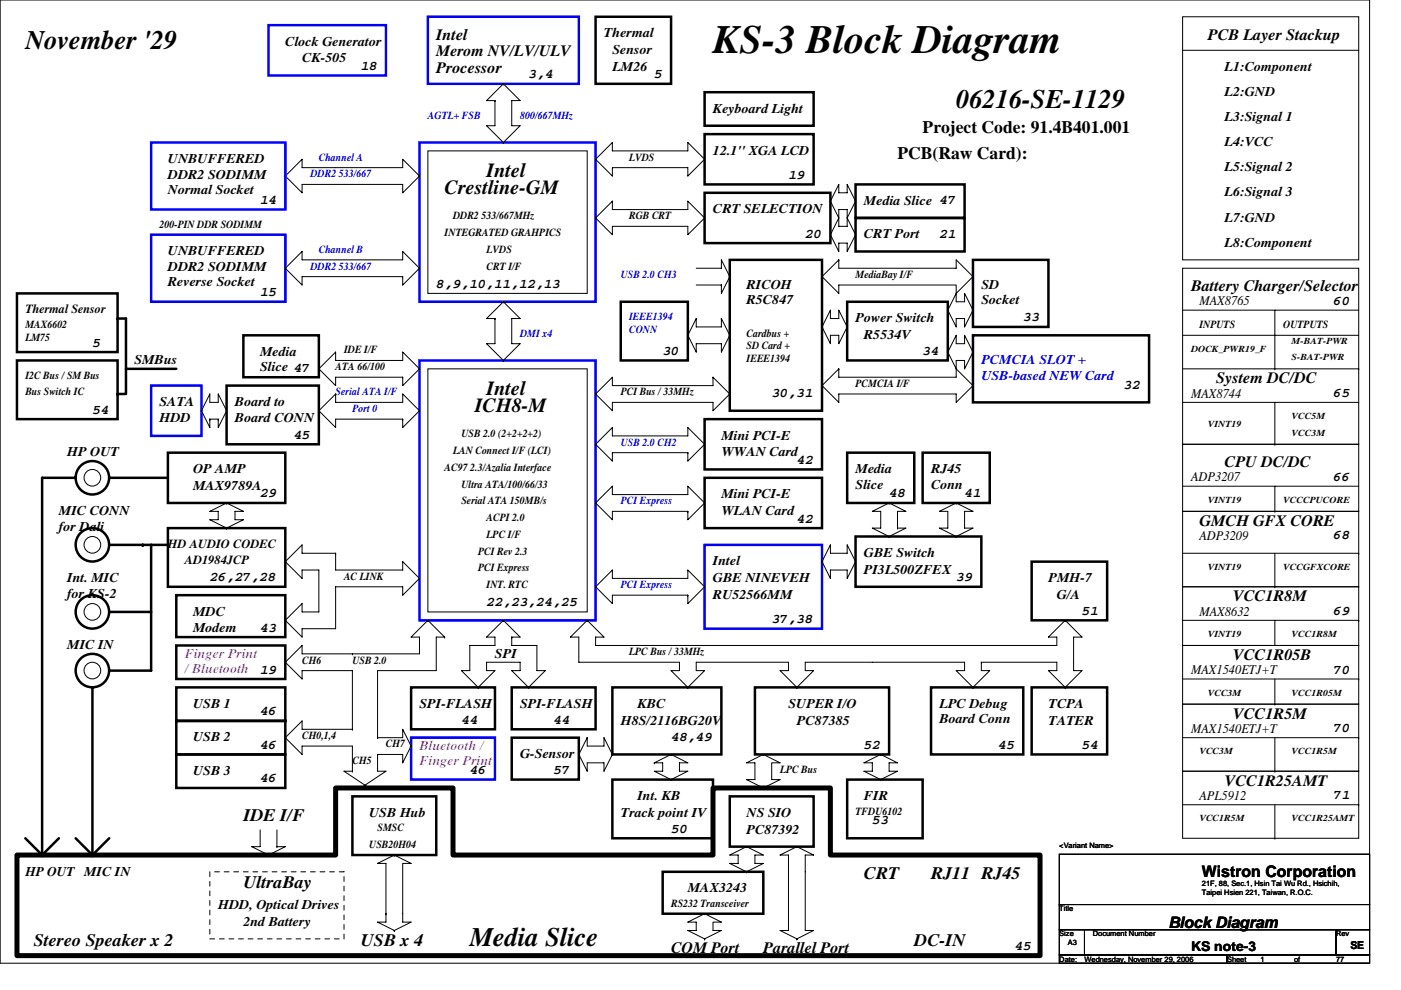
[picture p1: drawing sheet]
<svg xmlns="http://www.w3.org/2000/svg" width="297mm" height="210mm" viewBox="0 0 297 210" stroke-linecap="round" stroke-linejoin="round" font-family="sans-serif">
<g fill="none" stroke="#000" stroke-width=".21">
<path d="M0 0h290.4v204.3h-290.4zM106.7 17.8l3.6 3.5h-1.8v5.4h1.8l-3.6 3.5M106.7 17.8h.1M106.7 17.8l-3.5 3.5h1.7M250.7 10.7h37.4M250.7 3.6h37.4v51.5h-37.4zM60.5 37.3h.1M60.5 37.3l3.5-3.5v1.8h21.4v-1.8l3.5 3.5M60.5 37.3l3.5 3.6v-1.8h21.4v1.8l3.5-3.6M88.9 37.3h.1M90.7 32h33.8v30.2h-33.8zM104.9 21.3v5.4h-1.7l3.5 3.5"/>
<path d="M104.9 21.3h.1M106.7 30.2h.1M126.3 33.8l3.5 3.5v-1.7h16v1.7l3.6-3.5M126.3 33.8h.1M126.3 33.8l3.5-3.6v1.8h16v-1.8l3.6 3.6M149.4 33.8h.1M60.5 56.9l3.5 3.6v-1.8h21.4v1.8l3.5-3.6M60.5 56.9l3.5-3.6v1.8h21.4v-1.8l3.5 3.6M60.5 56.9h.1M88.9 56.9h.1M126.3 46.2h.1M126.3 46.2l3.5 3.6v-1.8h16v1.8l3.6-3.6"/>
<path d="M129.8 42.7h.1M129.8 42.7v1.7h16v-1.7l3.6 3.5M129.8 42.7l-3.5 3.5M147.6 56.9h5.3v-1.8l1.8 3.6M149.4 46.2h.1M154.7 58.7h.1M154.7 58.7l-1.8 3.5v-1.7M174.3 58.7h.1M174.3 58.7l3.5 3.5v-1.7h24.9v1.7M176.1 49.8l1.7 3.5v-1.7h1.8v1.7l1.8-3.5M176.1 49.8h.1M176.1 42.7l1.7-3.6v1.8h1.8v-1.8l1.8 3.6"/>
<path d="M176.1 42.7h.1M176.1 42.7l1.7 3.5M177.8 55.1v1.8h24.9v-1.8l3.6 3.6M177.8 46.2v1.8h1.8v-1.8M177.8 46.2v-1.8h1.8v1.8M177.8 55.1h.1M177.8 46.2l-1.7 3.6M177.8 55.1l-3.5 3.6M179.6 46.2l1.8 3.6M181.4 49.8h.1M181.4 42.7h.1M181.4 42.7l-1.8 3.5"/>
<path d="M206.3 58.7h.1M206.3 58.7l-3.6 3.5M250.7 56.9h37.4v37.3h-37.4zM67.6 78.2l3.6-3.5v1.8h14.2v-1.8l3.5 3.5M67.6 78.2h.1M67.6 78.2l3.6 3.6v-1.8h14.2M88.9 78.2l-3.5 3.6v-1.8M88.9 78.2h.1M90.7 78.2h33.8v51.6h-33.8zM104.9 67.6v5.3h-1.7l3.5 3.6M104.9 67.6h.1M106.7 64l3.6 3.6h-1.8v5.3h1.8l-3.6 3.6"/>
<path d="M106.7 76.5h.1M106.7 64h.1M106.7 64l-3.5 3.6h1.7M145.8 71.1h.1M145.8 71.1l1.8 3.6v-1.8h5.3v1.8l1.8-3.6M147.6 60.5h5.3M152.9 67.6v1.7h-5.3v-1.7l-1.8 3.5M152.9 67.6h.1M152.9 60.5h.1M152.9 67.6l1.8 3.5M154.7 71.1h.1M174.3 69.3h.1"/>
<path d="M174.3 69.3l1.8-3.5v1.8h1.7v-1.8l1.8 3.5M174.3 69.3l1.8 3.6v-1.8h1.7v1.8l1.8-3.6M177.8 78.2v1.8h24.9v-1.8M177.8 78.2h.1M177.8 78.2l-3.5 3.6M179.6 69.3h.1M201 65.8h.1M201 74.7l1.7-3.6v1.8h1.8v-1.8l1.8 3.6M201 74.7h.1M201 65.8l1.7 3.5v-1.7h1.8v1.7l1.8-3.5M201 74.7l1.7 3.5M202.7 62.2v1.8h1.8v-1.8l1.8 3.6"/>
<path d="M202.7 62.2l-1.7 3.6M202.7 78.2l3.6 3.6M206.3 74.7l-1.8 3.5v-1.7h-1.8v1.7M206.3 65.8h.1M206.3 74.7h.1M250.7 71.1h37.4M250.7 65.8h37.4M250.7 78.2h37.4M270.3 78.2h.1M270.3 65.8v12.4M288.1 78.2h.1M42.7 87.1l1.8-3.5v1.7h1.8v-1.7l1.7 3.5"/>
<path d="M42.7 87.1h.1M42.7 87.1l1.8 3.6v-1.8M44.5 88.9h.1M44.5 88.9h1.8M46.3 88.9h.1M48 87.1h.1M48 87.1l-1.7 3.6v-1.8M67.6 87.1l3.6-3.5v1.7h14.2v-1.7l3.5 3.5M67.6 87.1h.1M67.6 87.1l3.6 3.6v-1.8h14.2M85.4 88.9h.1M85.4 80h.1"/>
<path d="M88.9 87.1h.1M88.9 87.1l-3.5 3.6v-1.8M126.3 83.6h.1M126.3 83.6l3.5 3.5v-1.8h21.4v1.8l3.5-3.5M126.3 94.2l3.5-3.5v1.8h16v-1.8l3.6 3.5M126.3 94.2h.1M126.3 94.2l3.5 3.6v-1.8h16M145.8 96h.1M149.4 94.2h.1M149.4 94.2l-3.6 3.6v-1.8M151.2 80v1.8h-21.4v-1.8l-3.5 3.6M151.2 80h.1"/>
<path d="M151.2 80l3.5 3.6M154.7 83.6h.1M174.3 81.8l3.5 3.5v-1.7h24.9v1.7l3.6-3.5M174.3 81.8h.1M206.3 81.8h.1M250.7 85.3h37.4M250.7 94.2h37.4v14.3h-37.4zM270.3 94.2h.1M270.3 85.3v8.9M48 106.7l3.6 1.8h-1.8v1.7h1.8l-3.6 1.8M48 106.7l-3.5 1.8h1.8v1.7h-1.8l3.5 1.8M48 106.7h.1"/>
<path d="M48 112h.1M60.5 119.1l3.5 3.6v-1.8h3.6v8.9h-3.6v-1.8l-3.5 3.6M60.5 119.1h.1M71.2 117.3h-7.2v-1.7l-3.5 3.5M71.2 117.3v3.6h14.2v-1.8l3.5 3.6M71.2 117.3h.1M126.3 106.7l3.5-3.6v1.8h16v-1.8l3.6 3.6M126.3 106.7h.1M126.3 106.7l3.5 3.5v-1.7h16M145.8 108.5h.1M149.4 106.7h.1M149.4 106.7l-3.6 3.5v-1.7"/>
<path d="M174.3 119.1h.1M174.3 119.1l1.8-3.5v1.7h3.5v-1.7l1.8 3.5M174.3 119.1l1.8 3.6v-1.8h3.5v1.8l1.8-3.6M181.4 119.1h.1M188.5 106.7l-3.5 1.8h1.7v3.5h-1.7l3.5 1.8M188.5 106.7h.1M188.5 113.8h.1M188.5 106.7l3.6 1.8h-1.8v3.5M190.3 112h1.8l-3.6 1.8M190.3 112h.1M202.7 106.7l-3.5 1.8h1.8v3.5h-1.8l3.5 1.8M202.7 106.7h.1"/>
<path d="M202.7 113.8h.1M202.7 106.7l3.6 1.8h-1.8v3.5h1.8l-3.6 1.8M250.7 103.1h37.4M250.7 117.3h37.4M250.7 108.5h37.4v16h-37.4zM270.3 108.5h.1M270.3 103.1v5.4M270.3 117.3v7.2M288.1 117.3h.1M60.5 131.6h.1M74.7 138.7h.1M74.7 138.7h-10.7v-1.8l-3.5 3.6"/>
<path d="M88.9 122.7l-3.5 3.5v-1.7h-14.2v8.8h-7.2v1.8l-3.5-3.5M88.9 122.7h.1M90.7 131.6l-3.5 3.5h1.7v3.6h-14.2M90.7 131.6h.1M90.7 131.6l3.6 3.5M94.3 135.1h-1.8v7.1h-12.5v14.3M94.3 135.1h.1M106.7 131.6l-3.5 3.5h1.7v1.8h-5.3v5.3h-1.8l3.6 3.6M106.7 131.6l3.6 3.5h-1.8M106.7 131.6h.1M108.5 135.1v1.8h5.3v5.3h1.8l-3.5 3.6M108.5 135.1h.1"/>
<path d="M124.5 131.6l-3.6 3.5h1.8v5.4h21.4v1.7h-1.8l3.5 3.6M124.5 131.6h.1M124.5 131.6l3.6 3.5h-1.8M126.3 135.1h.1M126.3 124.5l3.5-3.6v1.8h16v-1.8l3.6 3.6M126.3 124.5h.1M126.3 124.5l3.5 3.5v-1.8h16M145.8 126.2h.1M149.4 124.5h.1M149.4 124.5l-3.6 3.5v-1.8M225.8 131.6l-3.5 3.5h1.8v1.8h-97.8v-1.8M225.8 131.6l3.6 3.5h-1.8v7.1h1.8l-3.6 3.6"/>
<path d="M225.8 131.6h.1M250.7 131.6h37.4M250.7 124.5h37.4v12.4h-37.4zM250.7 136.9h37.4v12.5h-37.4zM270.3 131.6v5.3M270.3 124.5h.1M288.1 131.6h.1M60.5 156.5l3.5 3.5v-1.8h10.7v5.4M60.5 156.5h.1M60.5 140.5l3.5 3.5v-1.8h10.7v12.5M60.5 140.5h.1M74.7 154.7h-10.7v-1.8l-3.5 3.6"/>
<path d="M74.7 154.7h.1M80 156.5h.1M80 156.5h5.4v-1.8l1.8 3.5M87.2 158.2h.1M87.2 158.2l-1.8 3.6v-1.8h-5.4M101.4 145.8l3.5-3.6h-1.7v-1.7h7.1v1.7h-1.8l3.6 3.6M101.4 145.8h.1M112.1 145.8h.1M124.5 156.5h.1M124.5 156.5v1.7h3.6v-1.7l1.7 3.5M124.5 156.5l-1.8 3.5M145.8 145.8l3.6-3.6h-1.8v-1.7h19.6v1.7h-1.8l3.5 3.6"/>
<path d="M145.8 145.8h.1M168.9 145.8l3.6-3.6h-1.8v-1.7h33.8v1.7h-1.8l3.6 3.6M168.9 145.8h.1M206.3 145.8h.1M208.1 140.5v1.7h1.7l-3.5 3.6M208.1 140.5h16v1.7h-1.8l3.5 3.6M208.1 140.5h.1M225.8 145.8h.1M250.7 156.5h37.4M250.7 144h37.4M250.7 149.4h37.4v14.2h-37.4zM270.3 149.4h.1"/>
<path d="M270.3 144v5.4M270.3 156.5v7.1M288.1 144h.1M288.1 156.5h.1M55.2 176v3.6h-1.8l3.5 1.8M58.7 176v3.6M58.7 179.6h.1M58.7 179.6h1.8l-3.6 1.8M74.7 163.6h.1M74.7 163.6h-1.8l5.4 3.5M76.5 167.1h.1M78.3 167.1h.1"/>
<path d="M80 160v3.6h1.8l-5.3 3.5M80 160h.1M122.7 160h.1M122.7 160l1.8 3.6v-1.8h3.6v1.8l1.7-3.6M129.8 160h.1M138.7 161.8h1.8v1.8h-1.8l3.6 1.8M138.7 161.8h.1M142.3 160l3.5 1.8h-1.7v1.8h1.7l-3.5 1.8M142.3 160h.1M142.3 165.4h.1M142.3 160l-3.6 1.8M158.3 179.6h.1"/>
<path d="M158.3 179.6l3.5 1.8h-1.7v1.7h1.7l-3.5 1.8M158.3 179.6l-3.6 1.8h1.8v1.7h-1.8l3.6 1.8M161.8 160l-3.5 1.8h1.8v3.6h-1.8l3.5 1.7M161.8 160h.1M161.8 160l3.6 1.8h-1.8v3.6h1.8l-3.6 1.7M161.8 167.1h.1M168.9 179.6h.1M168.9 179.6l3.6 1.8h-1.8v16h1.8l-3.6 1.7M168.9 179.6l-3.5 1.8h1.8v16h-1.8l3.5 1.7M186.7 160l3.6 1.8h-1.8v1.8h1.8l-3.6 1.8M186.7 160h.1M186.7 160l-3.5 1.8h1.8v1.8h-1.8l3.5 1.8"/>
<path d="M186.7 165.4h.1M250.7 170.7h37.4M250.7 163.6h37.4v14.2h-37.4zM270.3 163.6h.1M270.3 177.8h.1M270.3 170.7v7.1M288.1 170.7h.1M56.9 181.4h.1M81.8 193.8v1.8h-1.8l3.6 1.8M81.8 193.8h.1M83.6 181.4h.1M83.6 181.4l3.6 1.7h-1.8v12.5h1.8l-3.6 1.8"/>
<path d="M83.6 197.4h.1M83.6 181.4l-3.6 1.7h1.8v10.7M149.4 193.8l-3.6 1.8h1.8v1.8h-1.8l3.6 1.7M149.4 193.8h.1M149.4 193.8l3.5 1.8h-1.7v1.8h1.7l-3.5 1.7M149.4 199.1h.1M158.3 184.9h.1M168.9 199.1h.1M224.6 181.2h65.8v10.7h-65.8zM224.6 191.9h65.8v5.3h-65.8zM224.6 197.2h5.3v5.3h-5.3zM229.9 197.2h53.4v5.3h-53.4z"/>
<path d="M283.3 197.2h7.1v5.3h-7.1zM224.6 202.5h35.6v1.8h-35.6zM260.2 202.5h30.2v1.8h-30.2z"/>
<circle cx="19.6" cy="101.3" r="1.77"/>
<circle cx="19.6" cy="115.6" r="1.77"/>
<circle cx="19.6" cy="129.8" r="1.77"/>
<circle cx="19.6" cy="142.2" r="1.77"/>
</g>
<path d="M56.9 5.3h24.9v10.7h-24.9zM90.7 3.6h32v14.2h-32zM32 30.2h28.5v14.2h-28.5zM88.9 30.2h37.4v33.8h-37.4zM32 49.8h28.5v14.2h-28.5zM88.9 76.5h37.4v55.1h-37.4zM32 81.8h10.7v10.7h-10.7zM149.4 115.6h24.9v17.7h-24.9zM87.2 156.5h17.7v8.9h-17.7z" fill="none" stroke="#00f" stroke-width=".53"/>
<g fill="none" stroke="#000" stroke-width=".53">
<path d="M126.3 3.6h16v14.2h-16zM149.4 19.6h23.1v7.1h-23.1zM149.4 28.4h23.1v10.7h-23.1zM181.4 39.1h23.1v7.1h-23.1zM149.4 40.9h26.7v10.7h-26.7zM154.7 55.1h19.6v32h-19.6zM181.4 46.2h23.1v7.1h-23.1zM206.3 55.1h16v14.2h-16zM3.6 76.5h21.3v12.4h-21.3zM3.6 62.2h21.3v12.5h-21.3zM24.9 67.6h1.8v16h-1.8M24.9 67.6h.1"/>
<path d="M26.7 78.2h10.7M51.6 71.1h16v8.9h-16zM131.6 64h14.2v12.5h-14.2zM179.6 64h21.4v12.5h-21.4zM206.3 71.1h37.3v14.2h-37.3zM24.9 83.6h.1M35.6 96h24.9v10.7h-24.9zM48 81.8h19.6v12.4h-19.6zM149.4 88.9h24.9v10.7h-24.9zM179.6 96h14.2v10.7h-14.2zM195.6 96h14.2v10.7h-14.2zM16 101.3h-7.1v80.1"/>
<path d="M23.2 101.3h12.4M23.2 115.6h7.1M30.3 115.6h.1M30.3 115.6h1.7M32 115.6v26.6h-8.8M32 115.6h3.6M35.6 112h24.9v12.5h-24.9zM149.4 101.3h24.9v10.7h-24.9zM181.4 113.8h26.7v10.7h-26.7zM218.7 119.1h16v12.5h-16zM23.2 129.8h8.8M37.4 126.2h23.1v8.9h-23.1z"/>
<path d="M37.4 136.9h23.1v7.1h-23.1zM19.6 145.8v35.6M37.4 152.9h23.1v7.1h-23.1zM37.4 145.8h23.1v7.1h-23.1zM87.2 145.8h17.7v8.9h-17.7zM108.5 156.5h14.2v8.9h-14.2zM108.5 145.8h17.8v8.9h-17.8zM129.8 145.8h23.1v14.2h-23.1zM160.1 145.8h28.4v14.2h-28.4zM197.4 145.8h19.6v14.2h-19.6zM218.7 145.8h16v14.2h-16zM5.4 177.8l3.5 3.6"/>
<path d="M12.5 177.8l-3.6 3.6M16 177.8l3.6 3.6M23.2 177.8l-3.6 3.6M37.4 160h23.1v7.1h-23.1zM74.7 168.9h17.8v12.5h-17.8zM129.8 165.4h21.4v12.4h-21.4zM154.7 168.9h17.8v10.7h-17.8zM179.6 165.4h16v12.4h-16zM8.9 181.4h.1M19.6 181.4h.1M140.5 184.9h21.3v8.9h-21.3z"/>
<circle cx="19.6" cy="115.6" r="3.5"/>
<circle cx="19.6" cy="101.3" r="3.5"/>
<circle cx="19.6" cy="129.8" r="3.5"/>
<circle cx="19.6" cy="142.2" r="3.5"/>
</g>
<path d="M44.5 184.9h28.4v14.2h-28.4z" fill="none" stroke="#000" stroke-width=".21" stroke-dasharray="1 1 1 1 1 1 1 1"/>
<path d="M3.6 181.4h67.6v-14.3h24.9v14.3h55.1v-14.3h24.9v14.3h44.4v21.3h-216.9z" fill="none" stroke="#000" stroke-width="1.1"/>
<text font-size="8.5" x="151.2" y="11.2">KS-3 Block Diagram</text>
<g font-size="5.7">
<text x="5.4" y="10.4">November '29</text>
<text x="202.7" y="22.8">06216-SE-1129</text>
<text x="99.6" y="200.6">Media Slice</text>
</g>
<g font-size="4.3">
<text x="94.3" y="41.2">Crestline-GM</text>
<text x="103.2" y="37.6">Intel</text>
<text x="103.2" y="83.8">Intel</text>
<text x="100.7" y="87.4">ICH8-M</text>
</g>
<g font-size="3.7">
<text x="195.6" y="28.3">Project Code: 91.4B401.001</text>
<text x="190.3" y="33.6">PCB(Raw Card):</text>
<text x="51.6" y="174">IDE I/F</text>
<text x="51.6" y="188.3">UltraBay</text>
<text x="183.2" y="186.5">CRT</text>
<text x="197.4" y="186.5">RJ11 RJ45</text>
<text x="7.2" y="200.7">Stereo Speaker x 2</text>
<text x="76.5" y="200.7">USB x 4</text>
<text x="193.8" y="200.7">DC-IN</text>
</g>
<g font-size="3.4">
<text x="92.5" y="11.9">Merom NV/LV/ULV</text>
<text x="92.5" y="8.4">Intel</text>
<text x="256.1" y="8.4">PCB Layer Stackup</text>
<text x="92.5" y="15.5">Processor</text>
<text x="252.5" y="61.7">Battery Charger/Selector</text>
<text x="257.8" y="81.3">System DC/DC</text>
<text x="259.6" y="99.1">CPU DC/DC</text>
<text x="254.3" y="111.5">GMCH GFX CORE</text>
<text x="261.4" y="127.5">VCC1R8M</text>
<text x="261.4" y="140">VCC1R05B</text>
<text x="261.4" y="152.4">VCC1R5M</text>
<text x="259.6" y="166.6">VCC1R25AMT</text>
<text x="254.8" y="186.1">Wistron Corporation</text>
<text x="247.7" y="196.7">Block Diagram</text>
<text x="142.3" y="202.2">COM Port</text>
<text x="161.8" y="202.2">Parallel Port</text>
</g>
<g font-size="2.8">
<text x="60.5" y="9.7">Clock Generator</text>
<text x="128.1" y="7.9">Thermal</text>
<text x="129.8" y="11.5">Sensor</text>
<text x="64" y="13.2">CK-505</text>
<text x="76.5" y="14.8">18</text>
<text x="112.1" y="16.6">3,4</text>
<text x="129.8" y="15">LM26</text>
<text x="138.7" y="16.6">5</text>
<text x="259.6" y="15">L1:Component</text>
<text x="151.2" y="23.9">Keyboard Light</text>
<text x="259.6" y="20.3">L2:GND</text>
<text x="259.6" y="25.7">L3:Signal 1</text>
<text x="35.6" y="34.6">UNBUFFERED</text>
<text x="151.2" y="32.8">12.1'' XGA LCD</text>
<text x="259.6" y="31">L4:VCC</text>
<text x="35.6" y="37.9">DDR2 SODIMM</text>
<text x="35.6" y="41.2">Normal Socket</text>
<text x="167.2" y="38">19</text>
<text x="259.6" y="41.7">L6:Signal 3</text>
<text x="259.6" y="36.3">L5:Signal 2</text>
<text x="55.2" y="43.3">14</text>
<text x="151.2" y="45.2">CRT SELECTION</text>
<text x="183.2" y="43.5">Media Slice 47</text>
<text x="259.6" y="47">L7:GND</text>
<text x="170.7" y="50.4">20</text>
<text x="183.2" y="50.6">CRT Port</text>
<text x="199.2" y="50.4">21</text>
<text x="259.6" y="52.3">L8:Component</text>
<text x="35.6" y="54.1">UNBUFFERED</text>
<text x="35.6" y="57.4">DDR2 SODIMM</text>
<text x="35.6" y="60.7">Reverse Socket</text>
<text x="55.2" y="62.8">15</text>
<text x="92.5" y="61.1">8,9,10,11,12,13</text>
<text x="158.3" y="61.2">RICOH</text>
<text x="158.3" y="64.5">R5C847</text>
<text x="208.1" y="61.2">SD</text>
<text x="208.1" y="64.5">Socket</text>
<text x="254.3" y="64.8">MAX8765</text>
<text x="282.7" y="64.6">60</text>
<text x="181.4" y="68.3">Power Switch</text>
<text x="183.2" y="71.9">R5534V</text>
<text x="217" y="68.2">33</text>
<text x="19.6" y="73.5">5</text>
<text x="28.5" y="77.2">SMBus</text>
<text x="55.2" y="75.5">Media</text>
<text x="140.5" y="75.3">30</text>
<text x="195.6" y="75.3">34</text>
<text x="55.2" y="78.8">Slice 47</text>
<text x="238.3" y="82.4">32</text>
<text x="19.6" y="87.7">54</text>
<text x="33.8" y="86.1">SATA</text>
<text x="33.8" y="89.4">HDD</text>
<text x="49.8" y="86.1">Board to</text>
<text x="49.8" y="89.4">Board CONN</text>
<text x="163.6" y="84.2">30,31</text>
<text x="252.5" y="84.3">MAX8744</text>
<text x="282.7" y="84.2">65</text>
<text x="62.3" y="93.1">45</text>
<text x="152.9" y="93.2">Mini PCI-E</text>
<text x="14.3" y="96.8">HP OUT</text>
<text x="40.9" y="100.4">OP AMP</text>
<text x="152.9" y="96.8">WWAN Card</text>
<text x="168.9" y="98.4">42</text>
<text x="181.4" y="100.4">Media</text>
<text x="197.4" y="100.4">RJ45</text>
<text x="282.7" y="102">66</text>
<text x="40.9" y="103.9">MAX9789A</text>
<text x="55.2" y="105.5">29</text>
<text x="152.9" y="105.7">Mini PCI-E</text>
<text x="181.4" y="103.7">Slice</text>
<text x="188.5" y="105.5">48</text>
<text x="197.4" y="103.7">Conn</text>
<text x="204.5" y="105.5">41</text>
<text x="252.5" y="102.1">ADP3207</text>
<text x="12.5" y="109.2">MIC CONN</text>
<text x="12.5" y="112.5">for Dali</text>
<text x="152.9" y="109.2">WLAN Card</text>
<text x="168.9" y="110.8">42</text>
<text x="151.2" y="119.9">Intel</text>
<text x="183.2" y="118.1">GBE Switch</text>
<text x="254.3" y="114.6">ADP3209</text>
<text x="282.7" y="114.4">68</text>
<text x="14.3" y="123.5">Int. MIC</text>
<text x="44.5" y="123.3">26,27,28</text>
<text x="151.2" y="123.5">GBE NINEVEH</text>
<text x="183.2" y="121.7">PI3L500ZFEX</text>
<text x="202.7" y="123.3">39</text>
<text x="222.3" y="123.5">PMH-7</text>
<text x="14.3" y="126.8">for KS-2</text>
<text x="40.9" y="130.6">MDC</text>
<text x="103.2" y="128.6">22,23,24,25</text>
<text x="151.2" y="127">RU52566MM</text>
<text x="224.1" y="127">G/A</text>
<text x="229.4" y="130.4">51</text>
<text x="254.3" y="130.6">MAX8632</text>
<text x="282.7" y="130.4">69</text>
<text x="14.3" y="137.7">MIC IN</text>
<text x="40.9" y="134.1">Modem</text>
<text x="55.2" y="134">43</text>
<text x="163.6" y="132.2">37,38</text>
<text x="55.2" y="142.9">19</text>
<text x="104.9" y="139.5">SPI</text>
<text x="252.5" y="143">MAX1540ETJ+T</text>
<text x="282.7" y="142.9">70</text>
<text x="40.9" y="150.1">USB 1</text>
<text x="55.2" y="151.7">46</text>
<text x="88.9" y="150.1">SPI-FLASH</text>
<text x="97.8" y="153.5">44</text>
<text x="110.3" y="150.1">SPI-FLASH</text>
<text x="117.4" y="153.5">44</text>
<text x="131.6" y="153.7">H8S/2116BG20V</text>
<text x="135.2" y="150.1">KBC</text>
<text x="167.2" y="150.1">SUPER I/O</text>
<text x="168.9" y="153.7">PC87385</text>
<text x="199.2" y="150.1">LPC Debug</text>
<text x="199.2" y="153.4">Board Conn</text>
<text x="222.3" y="150.1">TCPA</text>
<text x="222.3" y="153.7">TATER</text>
<text x="252.5" y="155.4">MAX1540ETJ+T</text>
<text x="282.7" y="155.3">70</text>
<text x="40.9" y="157.2">USB 2</text>
<text x="55.2" y="158.9">46</text>
<text x="110.3" y="160.8">G-Sensor</text>
<text x="142.3" y="157.1">48,49</text>
<text x="183.2" y="158.9">52</text>
<text x="211.6" y="158.9">45</text>
<text x="229.4" y="158.9">54</text>
<text x="40.9" y="164.4">USB 3</text>
<text x="55.2" y="166">46</text>
<text x="99.6" y="164.2">46</text>
<text x="117.4" y="164.2">57</text>
<text x="78.3" y="173.2">USB Hub</text>
<text x="131.6" y="173.2">Track point IV</text>
<text x="135.2" y="169.7">Int. KB</text>
<text x="158.3" y="173.2">NS SIO</text>
<text x="183.2" y="169.7">FIR</text>
<text x="254.3" y="169.7">APL5912</text>
<text x="282.7" y="169.5">71</text>
<text x="142.3" y="176.6">50</text>
<text x="158.3" y="176.8">PC87392</text>
<text x="185" y="174.9">53</text>
<text x="5.4" y="185.7">HP OUT MIC IN</text>
<text x="145.8" y="189.3">MAX3243</text>
<text x="46.3" y="192.8">HDD, Optical Drives</text>
<text x="51.6" y="196.4">2nd Battery</text>
<text x="215.2" y="201.5">45</text>
<text x="252.5" y="201.8">KS note-3</text>
</g>
<g font-size="2.8" fill="#00f">
<text x="208.1" y="77.2">PCMCIA SLOT +</text>
<text x="208.1" y="80.5">USB-based NEW Card</text>
</g>
<g font-size="2.8" fill="#f0f">
<text x="39.2" y="139.5">Finger Print</text>
<text x="39.2" y="142.8">/ Bluetooth</text>
<text x="88.9" y="159">Bluetooth /</text>
<text x="88.9" y="162.3">Finger Print</text>
</g>
<g font-size="2.6">
<text x="5.4" y="66.4">Thermal Sensor</text>
<text x="35.6" y="116.2">HD AUDIO CODEC</text>
<text x="39.2" y="119.7">AD1984JCP</text>
</g>
<g font-size="2.3" fill="#00f">
<text x="90.7" y="25.2">AGTL+ FSB</text>
<text x="110.3" y="25.2">800/667MHz</text>
<text x="67.6" y="34.1">Channel A</text>
<text x="65.8" y="37.6">DDR2 533/667</text>
<text x="67.6" y="53.6">Channel B</text>
<text x="65.8" y="57.2">DDR2 533/667</text>
<text x="131.6" y="59">USB 2.0 CH3</text>
<text x="110.3" y="71.4">DMI x4</text>
<text x="133.4" y="67.9">IEEE1394</text>
<text x="133.4" y="70.5">CONN</text>
<text x="71.2" y="83.9">Serial ATA I/F</text>
<text x="74.7" y="87.4">Port 0</text>
<text x="131.6" y="94.5">USB 2.0 CH2</text>
<text x="131.6" y="107">PCI Express</text>
<text x="131.6" y="124.8">PCI Express</text>
</g>
<g font-size="2.3">
<text x="133.4" y="34.1">LVDS</text>
<text x="96.1" y="46.5">DDR2 533/667MHz</text>
<text x="133.4" y="46.5">RGB CRT</text>
<text x="33.8" y="48.3">200-PIN DDR SODIMM</text>
<text x="94.3" y="50.1">INTEGRATED GRAHPICS</text>
<text x="103.2" y="53.6">LVDS</text>
<text x="103.2" y="57.2">CRT I/F</text>
<text x="181.4" y="59">MediaBay I/F</text>
<text x="5.4" y="69.6">MAX6602</text>
<text x="158.3" y="71.4">Cardbus +</text>
<text x="254.3" y="69.6">INPUTS</text>
<text x="272.1" y="69.6">OUTPUTS</text>
<text x="5.4" y="72.3">LM75</text>
<text x="72.9" y="75">IDE I/F</text>
<text x="158.3" y="74.1">SD Card +</text>
<text x="158.3" y="76.8">IEEE1394</text>
<text x="5.4" y="80.3">I2C Bus / SM Bus</text>
<text x="5.4" y="83.9">Bus Switch IC</text>
<text x="71.2" y="78.5">ATA 66/100</text>
<text x="131.6" y="83.9">PCI Bus / 33MHz</text>
<text x="181.4" y="82.1">PCMCIA I/F</text>
<text x="97.8" y="92.8">USB 2.0 (2+2+2+2)</text>
<text x="94.3" y="99.9">AC97 2.3/Azalia Interface</text>
<text x="96.1" y="96.3">LAN Connect I/F (LCI)</text>
<text x="97.8" y="103.4">Ultra ATA/100/66/33</text>
<text x="97.8" y="107">Serial ATA 150MB/s</text>
<text x="103.2" y="110.5">ACPI 2.0</text>
<text x="101.4" y="117.6">PCI Rev 2.3</text>
<text x="103.2" y="114.1">LPC I/F</text>
<text x="72.9" y="123">AC LINK</text>
<text x="101.4" y="121.2">PCI Express</text>
<text x="103.2" y="124.8">INT. RTC</text>
<text x="64" y="140.8">CH6</text>
<text x="74.7" y="140.8">USB 2.0</text>
<text x="133.4" y="139">LPC Bus / 33MHz</text>
<text x="64" y="156.8">CH0,1,4</text>
<text x="81.8" y="158.5">CH7</text>
<text x="74.7" y="162.1">CH5</text>
<text x="165.4" y="163.9">LPC Bus</text>
<text x="181.4" y="172.8">TFDU6102</text>
<text x="78.3" y="179.9">USB20H04</text>
<text x="80" y="176.3">SMSC</text>
<text x="142.3" y="192.3">RS232 Transceiver</text>
<text x="286.3" y="201.3">SE</text>
</g>
<g font-size="1.9">
<text x="252.5" y="74.7">DOCK_PWR19_F</text>
<text x="273.9" y="72.9">M-BAT-PWR</text>
<text x="273.9" y="76.4">S-BAT-PWR</text>
<text x="273.9" y="88.9">VCC5M</text>
<text x="256.1" y="90.7">VINT19</text>
<text x="273.9" y="92.4">VCC3M</text>
<text x="256.1" y="106.7">VINT19</text>
<text x="272.1" y="106.7">VCCCPUCORE</text>
<text x="256.1" y="120.9">VINT19</text>
<text x="272.1" y="120.9">VCCGFXCORE</text>
<text x="256.1" y="135.1">VINT19</text>
<text x="273.9" y="135.1">VCC1R8M</text>
<text x="256.1" y="147.6">VCC3M</text>
<text x="273.9" y="147.6">VCC1R05M</text>
<text x="254.3" y="160">VCC3M</text>
<text x="273.9" y="160">VCC1R5M</text>
<text x="254.3" y="174.2">VCC1R5M</text>
<text x="273.9" y="174.2">VCC1R25AMT</text>
</g>
<g font-size="1.6">
<text x="224.6" y="179.9">&lt;Variant Name&gt;</text>
<text x="254.8" y="187.9">21F, 88, Sec.1, Hsin Tai Wu Rd., Hsichih,</text>
<text x="254.8" y="189.7">Taipei Hsien 221, Taiwan, R.O.C.</text>
<text x="224.6" y="193.3">Title</text>
<text x="224.6" y="198.6">Size</text>
<text x="224.6" y="203.9">Date:</text>
<text x="226.4" y="200.4">A3</text>
<text x="229.9" y="203.9">Wednesday, November 29, 2006</text>
<text x="231.7" y="198.6">Document Number</text>
<text x="260.2" y="203.9">Sheet</text>
<text x="267.3" y="203.9">1</text>
<text x="274.4" y="203.9">of</text>
<text x="283.3" y="198.6">Rev</text>
<text x="283.3" y="203.9">77</text>
</g>
</svg>
